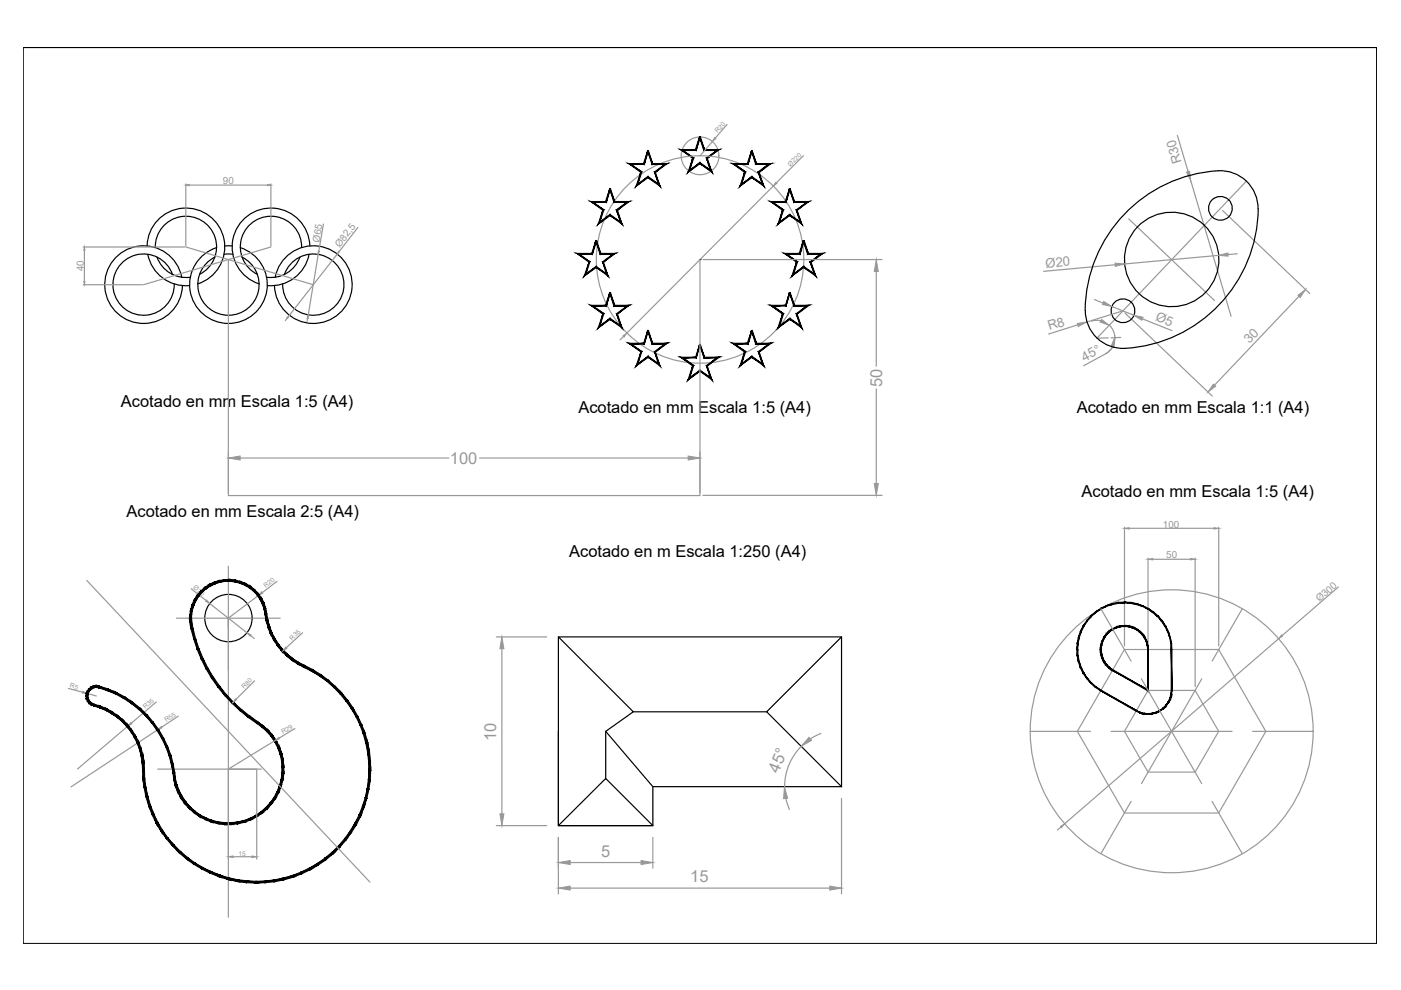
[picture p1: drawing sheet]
<svg xmlns="http://www.w3.org/2000/svg" width="297mm" height="210mm" viewBox="0 0 297 210" stroke-linecap="round" stroke-linejoin="round" font-family="sans-serif">
<!-- layer: 0 -->
<path d="M4.9 10.1v189.9h287" fill="none" stroke="#000" stroke-width=".21"/>
<!-- layer: Cotas -->
<g fill="none" stroke="#989898" stroke-width=".25">
<path d="M39.4 39v13.2M40.1 39.2h16.6M57.4 39v13.2M151 30l-2.6 3.1M154.2 26.4l-2.5 2.9M163.9 39.5l-31 31.2M170.3 33l-5.7 5.7M249.6 28.7l2.3 7.7M252.5 38.3l8.5 28.8M264.3 38.4l-31.7 33.3 2.4-.1M17.6 52.4h21.6M17.9 53.1v6.6"/>
<path d="M39.4 52.4l27 8M48.4 55v50.1h100v-50.1M57.4 52.4l-27 8M67.5 54l-2.2 12.8M68.6 47.5l-1 5.8M71.5 53.9l-10.2 13M75.9 48.2l-4 5.1M149 55h38M185.8 57.6v20M236.5 56.1l-15.2 1.4M239.3 46.4l18.2 17.3M258.3 54.1l-19.9 1.9"/>
<path d="M259.2 44.6l18.5 17.6M262.3 53.8l-2 .2M17.6 60.4h12.6M60.9 67.4l-.4 .6M65.2 67.5l-.1 .7M132.2 71.4l-.7 .7M228.5 68.9l-6.2 1.9M232 63.5l1.9 .8M233.4 68l-1.2-.1-.7 .2M234.3 75.1l-4.6 2.5M235.2 68.9a3.8 3.8 0 0 1-.8 6.1M235.7 65l4.7 1.8"/>
<path d="M235.9 73.5l-.7 1-.7 .4M237.6 71.5l-2 .1M238.1 65.9l-7.7 2.4M238.5 66.3l18.5 17.7M242.2 67.6l6.3 2.5M275.4 62.8l-17.9 18.9M48.4 95.8v8.6M50.9 97.1h44.3M101.7 97.1h44.2M148.4 95.8v8.6M185.8 82.5v20M149 105h38"/>
<path d="M238.4 111.8v25.1M239.4 112h18M243.4 118.3v27.3M244.4 118.6h8M253.4 118.3v27.3M258.4 111.8v25.1M18.4 123.1l60 63.9M40.5 124.8l3.2 2.5M44.5 128l7.9 6.2M53.1 134.7l.8 .7M54.8 126.2l-6.4 4.9v63.4M58.7 123.3l-3.1 2.3"/>
<path d="M64.2 134.2l-3.5 3.1M105.2 135h10.7M106.4 137.5v35.1M271.1 135.4l-45.4 39.3M283.7 124.5l-11.8 10.2M14.5 146l3 .8M18.5 147l1.9 .6M27.1 154l-10.7 9.1M33.1 148.8l-5.3 4.5M33.4 154.7l-18.3 12.1M37.8 151.8l-3.5 2.4M54 144.4l-4 3.9"/>
<path d="M58.3 157l-9.9 6.1h6M62.5 154.5l-3.3 2M169.9 158.2a12.1 12.1 0 0 0-3.5 8.6M174.1 155.5l-2.3 1.2M54.4 163.3v18.9M105.2 175h10.7M118.4 177.5v12M138.4 177.5v6.6M166.6 169.3l.8 2.3M178.4 169.3v20.2M224.9 175.3l-.7 .7M49.4 181.7h4"/>
<path d="M120.9 182.9h15M120.9 188.3h55"/>
<circle cx="148.4" cy="33" r="4"/>
<circle cx="148.4" cy="55" r="22"/>
</g>
<!-- layer: 0 -->
<g fill="none" stroke="#000" stroke-width=".25">
<path d="M5 10.1h286.9v189.9M137.4 32l.9 2.8h2.9M144.6 31.8h2.9l.9-2.8 .9 2.8h2.9l-2.4 1.7 .9 2.8-2.3-1.7-2.3 1.7 .9-2.8zM159.4 32l.9 2.8h2.9M258.3 36.2a29.9 29.9 0 0 0-28.2 30.4 8 8 0 0 0 8.5 7.3 30 30 0 0 0 28.2-29.7M258.3 36.2a8 8 0 0 1 8.4 8.1M31.2 52.1a8.2 8.2 0 0 1 13.2-6.3 8.2 8.2 0 0 1-2.5 14.4M31.3 53.9a8.2 8.2 0 0 0 8.9 6.6M32.9 52.5a6.5 6.5 0 0 1 9.9-5.7 6.5 6.5 0 0 1-.5 11.4M33.3 54.5a6.5 6.5 0 0 0 7 4.3M36.6 58.2a6.5 6.5 0 0 0-10.6-2.6 6.5 6.5 0 0 0 1.9 10.7 6.5 6.5 0 0 0 9-6.1M38.5 58.8a8.2 8.2 0 0 0-13-5 8.2 8.2 0 0 0 1.2 13.9 8.2 8.2 0 0 0 12-7.1"/>
<path d="M45.6 54.5a6.5 6.5 0 0 0-2.2 9.9 6.5 6.5 0 0 0 10.1 0 6.5 6.5 0 0 0-2.2-9.9M45.9 52.5a8.2 8.2 0 0 0-4.1 12.7 8.2 8.2 0 0 0 13.3 0 8.2 8.2 0 0 0-4.2-12.7M47.5 53.9h1.8M47.7 52.1h1.5M58.3 58.8a8.2 8.2 0 0 1 13.1-5 8.2 8.2 0 0 1-1.2 13.9 8.2 8.2 0 0 1-12-7.1M60.3 58.2a6.5 6.5 0 0 1 10.6-2.6 6.5 6.5 0 0 1-2 10.7 6.5 6.5 0 0 1-9-6.1M63.6 54.5a6.5 6.5 0 0 1-7 4.3M64 52.5a6.5 6.5 0 0 0-9.9-5.7 6.5 6.5 0 0 0 .5 11.4M65.5 53.9a8.2 8.2 0 0 1-8.8 6.6M65.7 52.1a8.2 8.2 0 0 0-13.2-6.3 8.2 8.2 0 0 0 2.5 14.4M126.4 51.1l.9 2.7h2.9M129.4 40l.8 2.8h3"/>
<path d="M148.4 55h.1M167.5 40l.8 2.8h3M170.4 51.1l.9 2.7h2.9M129.4 62.1l.8 2.7h3M137.4 70.1l.9 2.8h2.9M148.4 73.1l.9 2.7h2.9M159.4 70.1l.9 2.8h2.9M167.5 62.1l.8 2.7h3M118.4 135l15.9 15.9-5.9 4.2M178.4 135l-15.9 15.9 15.9 15.9M118.4 155.1v19.9h20v-8.2M128.4 155.1v10"/>
<path d="M128.4 155.1l10 11.7M134.3 150.9h28.2M36.9 164v.2M138.4 166.8h40M178.4 166.8v-31.8h-60v40h20l-10-9.9-10 9.9"/>
<circle cx="248.4" cy="55" r="10"/>
<circle cx="258.7" cy="44.2" r="2.52"/>
<circle cx="238.1" cy="65.9" r="2.52"/>
<circle cx="48.4" cy="131" r="5"/>
</g>
<g fill="#000" stroke="#000" stroke-width=".21">
<path d="M137.3 32l-.7 2.9 .9-2.9zM137.3 32l-.7 2.9-.2-.2zM133.9 34.9h2.7l-.2-.2zM133.3 34.7h3.1l-2.5 .2zM133.3 34.7l2.8 1.7-2.2-1.5zM133.3 34.7l2.8 1.7-.3 .1zM135.8 36.5l-.6 2.5 .9-2.6zM135.8 36.5l-.6 2.5-.3 .5zM135.2 39l-.3 .5 2.5-2.1zM134.9 39.5l2.5-2.1v.3zM137.4 37.4v.3l2.2 1.3zM137.4 37.7l2.2 1.3 .3 .5zM138.8 36.4l.8 2.6 .3 .5zM138.8 36.4l.2 .1 .9 3zM138.8 36.4l.2 .1 1.9-1.6zM139 36.5l1.9-1.6 .6-.2zM138.2 34.9h2.7l.6-.2zM138.4 34.7h3.1l-3.3 .2zM137.3 32l.9 2.9 .2-.2zM137.3 32h.2l.9 2.7z"/>
<path d="M148.3 29l-.7 2.9 .9-2.8zM148.3 29l-.7 2.9-.2-.2zM144.9 31.9h2.7l-.2-.2zM144.3 31.7h3.1l-2.5 .2zM144.3 31.7l2.8 1.8-2.2-1.6zM144.3 31.7l2.8 1.8-.3 .1zM146.8 33.6l-.6 2.4 .9-2.5zM146.8 33.6l-.6 2.4-.3 .5zM146.2 36l-.3 .5 2.5-2zM145.9 36.5l2.5-2v.2zM148.4 34.5v.2l2.2 1.3zM148.4 34.7l2.2 1.3 .3 .5zM149.8 33.5l.8 2.5 .3 .5zM149.8 33.5l.2 .1 .9 2.9zM149.8 33.5l.2 .1 1.9-1.7zM150 33.6l1.9-1.7 .6-.2zM149.2 31.9h2.7l.6-.2zM149.4 31.7h3.1l-3.3 .2zM148.3 29.1l.9 2.8 .2-.2zM148.3 29.1l.2-.1 .9 2.7z"/>
<path d="M159.3 32l-.7 2.8 .9-2.8zM159.3 32l-.7 2.8-.2-.1zM155.9 34.8h2.7l-.2-.1zM155.3 34.7h3.1l-2.5 .1zM155.3 34.7l2.8 1.7-2.2-1.6zM155.3 34.7l2.8 1.7-.3 .1zM157.8 36.5l-.5 2.5 .8-2.6zM157.8 36.5l-.5 2.5-.4 .5zM157.3 39l-.4 .5 2.5-2.1zM156.9 39.5l2.5-2.1v.3zM159.4 37.4v.3l2.2 1.3zM159.4 37.7l2.2 1.3 .4 .5zM160.7 36.4l.9 2.6 .4 .5zM160.7 36.4l.3 .1 1 3zM160.7 36.4l.3 .1 1.9-1.7zM161 36.5l1.9-1.7 .6-.1zM160.2 34.8h2.7l.6-.1zM160.2 34.8l.2-.1h3.1zM159.3 32l.9 2.8 .2-.1zM159.3 32h.2l.9 2.7z"/>
<path d="M126.3 51l-.7 2.9 .9-2.8zM126.3 51l-.7 2.9-.1-.2zM122.9 53.9h2.7l-.1-.2zM122.3 53.7h3.2l-2.6 .2zM122.3 53.7l2.8 1.8-2.2-1.6zM122.3 53.7l2.8 1.8-.2 .1zM124.9 55.6l-.7 2.4 .9-2.5zM124.9 55.6l-.7 2.4-.3 .5zM124.2 58l-.3 .5 2.5-2zM123.9 58.5l2.5-2v.2zM126.4 56.5v.2l2.2 1.3zM126.4 56.7l2.2 1.3 .3 .5zM127.7 55.5l.9 2.5 .3 .5zM127.7 55.5l.3 .1 .9 2.9zM127.7 55.5l.3 .1 1.9-1.7zM128 55.6l1.9-1.7 .6-.2zM127.2 53.9h2.7l.6-.2zM127.4 53.7h3.1l-3.3 .2zM126.3 51.1l.9 2.8 .2-.2zM126.3 51.1l.2-.1 .9 2.7z"/>
<path d="M129.3 40l-.7 2.9 .8-2.8zM129.3 40l-.7 2.9-.2-.2zM125.8 42.9h2.8l-.2-.2zM125.3 42.7h3.1l-2.6 .2zM125.3 42.7l2.7 1.8-2.2-1.6zM125.3 42.7l2.7 1.8-.2 .1zM127.8 44.6l-.6 2.4 .8-2.5zM127.8 44.6l-.6 2.4-.4 .5zM127.2 47l-.4 .5 2.6-2zM126.8 47.5l2.6-2v.2zM129.4 45.5v.2l2.1 1.3zM129.4 45.7l2.1 1.3 .4 .5zM130.7 44.5l.8 2.5 .4 .5zM130.7 44.5l.2 .1 1 2.9zM130.7 44.5l.2 .1 1.9-1.7zM130.9 44.6l1.9-1.7 .7-.2zM130.2 42.9h2.6l.7-.2zM130.3 42.7h3.2l-3.3 .2zM129.3 40.1l.9 2.8 .1-.2zM129.3 40.1l.1-.1 .9 2.7z"/>
<path d="M167.4 40l-.7 2.9 .8-2.8zM167.4 40l-.7 2.9-.2-.2zM163.9 42.9h2.8l-.2-.2zM163.4 42.7h3.1l-2.6 .2zM163.4 42.7l2.7 1.8-2.2-1.6zM163.4 42.7l2.7 1.8-.2 .1zM165.9 44.6l-.6 2.4 .8-2.5zM165.9 44.6l-.6 2.4-.4 .5zM165.3 47l-.4 .5 2.6-2zM164.9 47.5l2.6-2v.2zM167.5 45.5v.2l2.1 1.3zM167.5 45.7l2.1 1.3 .4 .5zM168.8 44.5l.8 2.5 .4 .5zM168.8 44.5l.2 .1 1 2.9zM168.8 44.5l.2 .1 2-1.7zM169 44.6l2-1.7 .6-.2zM168.3 42.9h2.7l.6-.2zM168.4 42.7h3.2l-3.3 .2zM167.4 40.1l.9 2.8 .1-.2zM167.4 40.1l.1-.1 .9 2.7z"/>
<path d="M170.3 51l-.7 2.9 .9-2.8zM170.3 51l-.7 2.9-.2-.2zM166.9 53.9h2.7l-.2-.2zM166.3 53.7h3.1l-2.5 .2zM166.3 53.7l2.8 1.8-2.2-1.6zM166.3 53.7l2.8 1.8-.2 .1zM168.9 55.6l-.6 2.4 .8-2.5zM168.9 55.6l-.6 2.4-.4 .5zM168.3 58l-.4 .5 2.5-2zM167.9 58.5l2.5-2v.2zM170.4 56.5v.2l2.2 1.3zM170.4 56.7l2.2 1.3 .4 .5zM171.7 55.5l.9 2.5 .4 .5zM171.7 55.5l.3 .1 1 2.9zM171.7 55.5l.3 .1 1.9-1.7zM172 55.6l1.9-1.7 .6-.2zM171.2 53.9h2.7l.6-.2zM171.4 53.7h3.1l-3.3 .2zM170.3 51.1l.9 2.8 .2-.2zM170.3 51.1l.2-.1 .9 2.7z"/>
<path d="M129.3 62l-.7 2.9 .8-2.8zM129.3 62l-.7 2.9-.2-.2zM125.8 64.9h2.8l-.2-.2zM125.3 64.7h3.1l-2.6 .2zM125.3 64.7l2.7 1.8-2.2-1.6zM125.3 64.7l2.7 1.8-.2 .1zM127.8 66.6l-.6 2.4 .8-2.5zM127.8 66.6l-.6 2.4-.4 .6zM127.2 69l-.4 .6 2.6-2.1zM126.8 69.6l2.6-2.1v.2zM129.4 67.5v.2l2.1 1.3zM129.4 67.7l2.1 1.3 .4 .6zM130.7 66.5l.8 2.5 .4 .6zM130.7 66.5l.2 .1 1 3zM130.7 66.5l.2 .1 2-1.7zM130.9 66.6l2-1.7 .6-.2zM130.2 64.9h2.7l.6-.2zM130.3 64.7h3.2l-3.3 .2zM129.3 62.1l.9 2.8 .1-.2zM129.3 62.1l.1-.1 .9 2.7z"/>
<path d="M137.3 70.1l-.7 2.9 .9-2.9zM137.3 70.1l-.7 2.9-.1-.2zM133.9 73h2.7l-.1-.2zM133.3 72.8h3.2l-2.6 .2zM133.3 72.8l2.8 1.7-2.2-1.5zM133.3 72.8l2.8 1.7-.2 .1zM135.9 74.6l-.7 2.5 .9-2.6zM135.9 74.6l-.7 2.5-.3 .5zM135.2 77.1l-.3 .5 2.5-2.1zM134.9 77.6l2.5-2.1v.3zM137.4 75.5v.3l2.2 1.3zM137.4 75.8l2.2 1.3 .3 .5zM138.8 74.5l.8 2.6 .3 .5zM138.8 74.5l.2 .1 .9 3zM138.8 74.5l.2 .1 1.9-1.6zM139 74.6l1.9-1.6 .6-.2zM138.2 73h2.7l.6-.2zM138.4 72.8h3.1l-3.3 .2zM137.3 70.1l.9 2.9 .2-.2zM137.3 70.1h.2l.9 2.7z"/>
<path d="M148.3 73l-.7 2.9 .9-2.8zM148.3 73l-.7 2.9-.1-.2zM144.9 75.9h2.7l-.1-.2zM144.3 75.7h3.2l-2.6 .2zM144.3 75.7l2.8 1.8-2.2-1.6zM144.3 75.7l2.8 1.8-.3 .1zM146.8 77.6l-.6 2.4 .9-2.5zM146.8 77.6l-.6 2.4-.3 .6zM146.2 80l-.3 .6 2.5-2.1zM145.9 80.6l2.5-2.1v.2zM148.4 78.5v.2l2.2 1.3zM148.4 78.7l2.2 1.3 .3 .6zM149.8 77.5l.8 2.5 .3 .6zM149.8 77.5l.2 .1 .9 3zM149.8 77.5l.2 .1 1.9-1.7zM150 77.6l1.9-1.7 .6-.2zM149.3 75.9h2.6l.6-.2zM149.4 75.7h3.1l-3.2 .2zM148.3 73.1l1 2.8 .1-.2zM148.3 73.1l.2-.1 .9 2.7z"/>
<path d="M159.3 70.1l-.7 2.9 .9-2.9zM159.3 70.1l-.7 2.9-.2-.2zM155.9 73h2.7l-.2-.2zM155.3 72.8h3.1l-2.5 .2zM155.3 72.8l2.8 1.7-2.2-1.5zM155.3 72.8l2.8 1.7-.3 .1zM157.8 74.6l-.5 2.5 .8-2.6zM157.8 74.6l-.5 2.5-.4 .5zM157.3 77.1l-.4 .5 2.5-2.1zM156.9 77.6l2.5-2.1v.3zM159.4 75.5v.3l2.2 1.3zM159.4 75.8l2.2 1.3 .4 .5zM160.8 74.5l.8 2.6 .4 .5zM160.8 74.5l.2 .1 1 3zM160.8 74.5l.2 .1 1.9-1.6zM161 74.6l1.9-1.6 .6-.2zM160.2 73h2.7l.6-.2zM160.4 72.8h3.1l-3.3 .2zM159.3 70.1l.9 2.9 .2-.2zM159.3 70.1h.2l.9 2.7z"/>
<path d="M167.4 62l-.7 2.9 .8-2.8zM167.4 62l-.7 2.9-.2-.2zM164 64.9h2.7l-.2-.2zM163.4 64.7h3.1l-2.5 .2zM163.4 64.7l2.7 1.8-2.1-1.6zM163.4 64.7l2.7 1.8-.2 .1zM165.9 66.6l-.6 2.4 .8-2.5zM165.9 66.6l-.6 2.4-.4 .6zM165.3 69l-.4 .6 2.6-2.1zM164.9 69.6l2.6-2.1v.2zM167.5 67.5v.2l2.1 1.3zM167.5 67.7l2.1 1.3 .4 .6zM168.8 66.5l.8 2.5 .4 .6zM168.8 66.5l.2 .1 1 3zM168.8 66.5l.2 .1 2-1.7zM169 66.6l2-1.7 .6-.2zM168.3 64.9h2.7l.6-.2zM168.4 64.7h3.2l-3.3 .2zM167.4 62.1l.9 2.8 .1-.2zM167.4 62.1l.1-.1 .9 2.7z"/>
<path d="M40.1 131.1l.4-.1v2.4zM40.5 131v2.4l.4-.2zM40.5 133.4l.4-.2 .2 2.4zM40.9 133.2l.2 2.4 .4-.2zM41.1 135.6l.4-.2 .3 2.3zM41.5 135.4l.3 2.3 .4-.1zM41.8 137.7l.4-.1 .5 2.2zM42.2 137.6l.5 2.2 .4-.1zM42.7 139.8l.4-.1 .6 2.2zM43.1 139.7l.6 2.2 .4-.2zM43.7 141.9l.4-.2 .8 2.1zM44.1 141.7l.8 2.1 .3-.2zM44.9 143.8l.3-.2 1 2.1zM45.2 143.6l1 2.1 .4-.2zM46.2 145.7l.4-.2 1.1 2zM46.6 145.5l1.1 2 .2-.3zM47.7 147.5l.2-.3 1.3 1.9zM47.9 147.2l1.3 1.9 .3-.2zM49.2 149.1l.3-.2 1.4 1.8zM49.5 148.9l1.4 1.8 .3-.3zM51.2 150.4l1.5 1.7-1.8-1.4zM51.2 150.4l1.5 1.7 .2-.3zM52.9 151.8l1.7 1.7-1.9-1.4zM52.9 151.8l1.7 1.7 .2-.4z"/>
<path d="M40.6 131.5l.2 1.1-.4 .1zM40.2 131.5l.2 1.2 .2-1.2zM40.6 130.4v1.1h-.4zM40.2 130.4v1.1l.4-1.1zM40.8 129.3l-.2 1.1h-.4zM40.4 129.2l-.2 1.2 .6-1.1zM41.1 128.3l-.3 1-.4-.1zM40.8 128.1l-.4 1.1 .7-.9zM40.8 128.1l.8-.8-.5 1zM41.2 127.1l-.4 1 .8-.8zM41.2 127.1l1-.7-.6 .9zM41.9 126.1l-.7 1 1-.7zM41.9 126.1l1-.5-.7 .8zM42.6 125.3l-.7 .8 1-.5zM42.6 125.3l1.1-.5-.8 .8zM42.6 125.3l1.1-.5-.2-.3zM43.5 124.5l1.1-.3-.9 .6zM43.5 124.5l1.1-.3-.2-.3zM44.4 123.9l1.2-.1-1 .4zM44.4 123.9l1.2-.1-.1-.4zM45.5 123.4h1.2l-1.1 .4zM45.5 123.4h1.2l-.1-.3zM46.6 123.1l1.1 .2-1 .1zM46.6 123.1l1.1 .2v-.4zM47.7 122.9l1.1 .4h-1.1zM47.7 122.9l1.1 .4v-.4zM48.8 122.9l1.1 .5-1.1-.1zM48.8 122.9l1.1 .5 .1-.4zM50 123l1 .7-1.1-.3zM50 123l1 .7 .1-.4zM51.1 123.3l.9 .8-1-.4zM51.1 123.3l.9 .8 .1-.4zM52.1 123.7l.8 1-.9-.6zM52.1 123.7l.8 1 .3-.4zM53.2 124.3l.5 1-.8-.6zM53.2 124.3l.5 1 .3-.2zM53.7 125.3l.3-.2 .5 1.1zM54 125.1l.5 1.1 .3-.3zM54.5 126.2l.3-.3 .3 1.2zM54.8 125.9l.3 1.2 .4-.2zM55.1 127.1l.4-.2 .1 1.2zM55.5 126.9l.1 1.2 .4-.2zM55.6 128.1l.4-.2v1.2zM56 127.9v1.2l.3-.1zM56 129.1l.3-.1-.1 1.1zM56.3 129l-.1 1.1h.3zM56.2 130.1h.3l-.1 1.5zM56.5 130.1l-.1 1.5 .4-.1zM56.4 131.6l.4-.1v1.5zM56.8 131.5v1.5l.4-.2zM56.8 133l.4-.2 .1 1.5zM57.2 132.8l.1 1.5 .4-.1zM57.3 134.3l.4-.1 .3 1.4zM57.7 134.2l.3 1.4 .3-.2zM58 135.6l.3-.2 .5 1.5zM58.3 135.4l.5 1.5 .3-.3zM58.8 136.9l.3-.3 .6 1.4zM59.1 136.6l.6 1.4 .3-.3zM60 137.7l.7 1.3-1-1zM60 137.7l.7 1.3 .3-.3zM61 138.7l.8 1.3-1.1-1zM61 138.7l.8 1.3 .3-.4zM62.1 139.6l1 1.2-1.3-.8zM62.1 139.6l1 1.2 .2-.4zM63.3 140.4l1 1-1.2-.6zM63.3 140.4l1 1 .2-.3z"/>
<path d="M243.4 136.9l.1 .8h-.2zM243.2 136.9l.1 .8 .1-.8zM243.2 136l.2 .9h-.2zM243 136.1l.2 .8v-.9zM242.8 135.2l.4 .8-.2 .1zM242.6 135.3l.4 .8-.2-.9zM242.3 134.5l.5 .7-.2 .1zM242.1 134.6l.5 .7-.3-.8zM241.7 133.8l.6 .7-.2 .1zM241.7 133.8l-.2 .2 .6 .6zM240.9 133.3l.8 .5-.2 .2zM240.9 133.3v.2l.6 .5zM240.1 132.9l.8 .4v.2zM240.1 132.9v.2l.8 .4zM239.3 132.7l.8 .2v.2zM239.3 132.7v.2l.8 .2zM238.4 132.6l.9 .1v.2zM238.4 132.6v.2l.9 .1zM237.5 132.7l.9-.1v.2zM237.5 132.7l.1 .2 .8-.1zM236.7 132.9l.8-.2 .1 .2zM236.7 132.9v.2l.9-.2zM235.9 133.3l.8-.4v.2zM235.9 133.3l.1 .2 .7-.4zM235.1 133.8l.8-.5 .1 .2zM235.1 133.8l.1 .2 .8-.5zM235.1 133.8l.1 .2-.7 .5zM234.5 134.5l.1 .1 .6-.6zM234.5 134.5l.1 .1-.6 .6zM234 135.2l.2 .1 .4-.7zM234 135.2l.2 .1-.6 .7zM234.2 135.3l-.6 .7 .2 .1zM233.6 136l.2 .1-.4 .8zM233.8 136.1l-.4 .8h.2zM233.4 136.9h.2l-.3 .8zM233.6 136.9l-.3 .8h.2zM233.3 137.7h.2l-.1 .9zM233.5 137.7l-.1 .9h.2zM233.4 138.6h.2v.9zM233.6 138.6v.9l.2-.1zM233.6 139.5l.2-.1 .2 .9zM233.8 139.4l.2 .9 .2-.1zM234 140.3l.2-.1 .3 .8zM234.2 140.2l.3 .8 .1-.1zM234.5 141l.1-.1 .5 .7zM234.6 140.9l.5 .7 .1-.1zM235.2 141.5l.7 .7-.8-.6zM235.2 141.5l.7 .7 .1-.2z"/>
<path d="M248.4 136.4l.1 1.3h-.2zM248.2 136.4l.1 1.3 .1-1.3zM248.1 135.1l.3 1.3h-.2zM248 135.2l.2 1.2-.1-1.3zM247.7 133.9l.4 1.2-.1 .1zM247.6 133.9l.4 1.3-.3-1.3zM247.1 132.7l.6 1.2h-.1zM247 132.8l.6 1.1-.5-1.2zM246.4 131.6l.7 1.1-.1 .1zM246.2 131.7l.8 1.1-.6-1.2zM245.6 130.6l.8 1-.2 .1zM245.4 130.7l.8 1-.6-1.1zM244.5 129.7l1.1 .9-.2 .1zM244.5 129.7l-.1 .2 1 .8zM243.4 129l1.1 .7-.1 .2zM243.4 129v.2l1 .7zM242.3 128.4l1.1 .6v.2zM242.3 128.4l-.1 .2 1.2 .6zM241 128l1.3 .4-.1 .2zM241 128l-.1 .2 1.3 .4zM239.7 127.7l1.3 .3-.1 .2zM239.7 127.7v.2l1.2 .3zM238.4 127.6l1.3 .1v.2zM238.4 127.6v.2l1.3 .1zM237.1 127.7l1.3-.1v.2zM237.1 127.7v.2l1.3-.1zM235.8 128l1.3-.3v.2zM235.8 128v.2l1.3-.3zM234.6 128.4l1.2-.4v.2zM234.6 128.4v.2l1.2-.4zM233.4 129l1.2-.6v.2zM233.4 129l.1 .2 1.1-.6zM232.3 129.7l1.1-.7 .1 .2zM232.3 129.7l.1 .2 1.1-.7zM231.3 130.6l1-.9 .1 .2zM231.3 130.6l.1 .1 1-.8zM231.3 130.6l.1 .1-1 .9zM230.4 131.6l.1 .1 .9-1zM230.4 131.6l.1 .1-.9 1zM230.5 131.7l-.9 1 .2 .1zM229.6 132.7l.2 .1-.7 1.1zM229.8 132.8l-.7 1.1h.2zM229.1 133.9h.2l-.7 1.2zM229.3 133.9l-.7 1.2 .2 .1zM228.6 135.1l.2 .1-.4 1.2zM228.8 135.2l-.4 1.2h.2zM228.4 136.4h.2l-.3 1.3zM228.6 136.4l-.3 1.3h.2zM228.3 137.7h.2l-.1 1.4zM228.5 137.7l-.1 1.4 .2-.1zM228.4 139.1l.2-.1v1.3zM228.6 139v1.3h.2zM228.6 140.3h.2l.3 1.3zM228.8 140.3l.3 1.3 .2-.1zM229.1 141.6l.2-.1 .3 1.3zM229.3 141.5l.3 1.3 .2-.1zM229.6 142.8l.2-.1 .6 1.2zM229.8 142.7l.6 1.2 .1-.1zM230.4 143.9l.1-.1 .8 1.1zM230.5 143.8l.8 1.1 .1-.2zM231.3 144.9l.1-.2 .9 1.1zM231.4 144.7l.9 1.1 .1-.2zM232.4 145.6l1 .9-1.1-.7zM232.4 145.6l1 .9 .1-.2z"/>
<path d="M64.5 141.1l1.6 1.2-1.8-.9zM64.5 141.1l1.6 1.2 .2-.4zM66.3 141.9l1.5 1.4-1.7-1zM66.3 141.9l1.5 1.4 .2-.3zM68 143l1.3 1.5-1.5-1.2zM68 143l1.3 1.5 .3-.3zM69.6 144.2l1.2 1.6-1.5-1.3zM69.6 144.2l1.2 1.6 .3-.3zM71.1 145.5l1.1 1.7-1.4-1.4zM71.1 145.5l1.1 1.7 .3-.3zM72.2 147.2l.3-.3 .9 1.8zM72.5 146.9l.9 1.8 .3-.2zM73.4 148.7l.3-.2 .8 1.8zM73.7 148.5l.8 1.8 .4-.2zM74.5 150.3l.4-.2 .6 1.9zM74.9 150.1l.6 1.9 .3-.2zM75.5 152l.3-.2 .6 2zM75.8 151.8l.6 2 .3-.2zM76.4 153.8l.3-.2 .3 2zM76.7 153.6l.3 2 .4-.1zM77 155.6l.4-.1 .1 2zM77.4 155.5l.1 2 .5-.1zM77.5 157.5l.5-.1-.1 2zM78 157.4l-.1 2h.4zM77.9 159.4h.4l-.2 2zM78.3 159.4l-.2 2h.5zM78.1 161.4h.5l-.4 2zM78.6 161.4l-.4 2h.4zM78.2 163.4h.4l-.5 1.9zM78.6 163.4l-.5 1.9 .4 .1zM78.1 165.3l.4 .1-.7 1.9zM78.5 165.4l-.7 1.9h.4zM77.8 167.3h.4l-.8 1.9zM78.2 167.3l-.8 1.9h.4zM77.4 169.2h.4l-1 1.8zM77.8 169.2l-1 1.8 .4 .2zM76.8 171l.4 .2-1.1 1.6zM77.2 171.2l-1.1 1.6 .4 .2zM76.1 172.8l.4 .2-1.3 1.6zM76.5 173l-1.3 1.6 .4 .2zM75.2 174.6l.4 .2-1.4 1.5zM75.6 174.8l-1.4 1.5 .3 .2zM74.2 176.3l.3 .2-1.4 1.3zM73.1 177.8l.2 .3 1.2-1.6zM73.1 177.8l.2 .3-1.5 1.2zM71.8 179.3l.3 .3 1.2-1.5zM71.8 179.3l.3 .3-1.7 1.1zM70.4 180.7l.2 .3 1.5-1.4zM68.9 181.9l1.5-1.2 .2 .3zM68.9 181.9l.2 .4 1.5-1.3zM67.3 183.1l1.6-1.2 .2 .4zM67.3 183.1l.2 .3 1.6-1.1zM65.6 184.1l1.7-1 .2 .3zM65.6 184.1l.2 .3 1.7-1zM63.8 184.9l1.8-.8 .2 .3zM63.8 184.9l.2 .4 1.8-.9zM62 185.6l1.8-.7 .2 .4zM62 185.6l.1 .4 1.9-.7zM60.1 186.1l1.9-.5 .1 .4zM60.1 186.1l.1 .5 1.9-.6zM58.2 186.6l1.9-.5 .1 .5zM58.2 186.6v.3l2-.3zM56.2 186.8l2-.2v.3zM56.2 186.8v.4l2-.3zM54.3 186.9l1.9-.1v.4zM54.3 186.9v.3h1.9zM52.3 186.7l2 .2v.3zM52.3 186.7v.5h2zM50.4 186.5l1.9 .2v.5zM50.4 186.5l-.1 .4 2 .3zM48.5 186.1l1.9 .4-.1 .4zM48.5 186.1l-.2 .4 2 .4zM46.6 185.5l1.9 .6-.2 .4zM46.6 185.5l-.2 .4 1.9 .6zM44.8 184.8l1.8 .7-.2 .4zM44.8 184.8l-.2 .4 1.8 .7zM43 183.9l1.8 .9-.2 .4zM43 183.9l-.2 .4 1.8 .9zM41.3 182.9l1.7 1-.2 .4zM41.3 182.9l-.2 .4 1.7 1zM39.7 181.8l1.6 1.1-.2 .4zM39.7 181.8l-.2 .3 1.6 1.2zM38.3 180.5l1.4 1.3-.2 .3zM38.3 180.5l-.3 .3 1.5 1.3zM36.9 179.1l1.4 1.4-.3 .3zM36.6 179.4l1.4 1.4-1.1-1.7zM35.6 177.6l1.3 1.5-.3 .3zM35.3 177.8l1.3 1.6-1-1.8zM34.4 176l1.2 1.6-.3 .2zM34.1 176.2l1.2 1.6-.9-1.8zM33.5 174.3l.9 1.7-.3 .2zM33.1 174.5l1 1.7-.6-1.9zM32.6 172.6l.9 1.7-.4 .2zM32.2 172.7l.9 1.8-.5-1.9zM31.9 170.7l.7 1.9-.4 .1zM31.5 170.9l.7 1.8-.3-2zM31.4 168.9l.5 1.8-.4 .2zM30.9 169l.6 1.9-.1-2zM30.9 167l.5 1.9-.5 .1zM30.6 167l.3 2v-2zM30.7 165l.2 2h-.3zM30.3 165.1l.3 1.9 .1-2zM30.6 163.1l.1 1.9-.4 .1zM30.2 163.1l.1 2 .3-2zM30.6 161.6v1.5h-.4zM30.1 161.7l.1 1.4 .4-1.5zM30.3 160.2l.3 1.4-.5 .1zM29.9 160.3l.2 1.4 .2-1.5zM30 158.8l.3 1.4-.4 .1zM29.6 158.9l.3 1.4 .1-1.5zM29.4 157.4l.6 1.4-.4 .1zM29.1 157.6l.5 1.3-.2-1.5zM28.8 156.2l.6 1.2-.3 .2zM28.5 156.3l.6 1.3-.3-1.4zM28.1 154.9l.7 1.3-.3 .1zM27.8 155.2l.7 1.1-.4-1.4zM27.2 153.8l.9 1.1-.3 .3zM26.9 154.1l.9 1.1-.6-1.4zM26.2 152.7l1 1.1-.3 .3zM26.2 152.7l-.3 .3 1 1.1zM25.1 151.8l1.1 .9-.3 .3zM25.1 151.8l-.2 .3 1 .9zM23.9 151l1.2 .8-.2 .3zM23.9 151l-.2 .3 1.2 .8zM22.7 150.3l1.2 .7-.2 .3zM22.7 150.3l-.2 .4 1.2 .6zM21.3 149.7l1.4 .6-.2 .4zM21.3 149.7l-.1 .4 1.3 .6zM20 149.3l1.3 .4-.1 .4zM20 149.3l-.1 .4 1.3 .4z"/>
<path d="M233.5 146.3l-.1 .2 7.5 4.1zM233.4 146.5l7.5 4.1v.2z"/>
<path d="M236 142l-.1 .2 7.4 4zM235.9 142.2l7.4 4 .2 .4z"/>
<path d="M240.9 150.6l.8 .6-.8-.4zM240.9 150.6l.8 .6v-.2zM241.7 151l.8 .4-.8-.2zM241.7 151l.8 .4 .1-.2zM242.6 151.2l.8 .3-.9-.1zM242.6 151.2l.8 .3v-.2zM243.4 151.3l.9 .1-.9 .1zM243.4 151.3l.9 .1-.1-.2zM244.2 151.2h.9l-.8 .2zM244.2 151.2h.9v-.2zM245.1 151l.8-.2-.8 .4zM245.1 151l.8-.2v-.2zM245.9 150.6l.8-.3-.8 .5zM245.9 150.6l.8-.3-.2-.1zM246.5 150.2l.8-.6-.6 .7zM246.5 150.2l.8-.6-.1-.1zM247.2 149.5l.6-.6-.5 .7zM247.6 148.8l-.4 .7 .6-.6zM248.2 148.1l-.4 .8-.2-.1zM248 148.1l-.4 .7 .6-.7zM248.4 147.3l-.2 .8h-.2zM248.2 147.2l-.2 .9 .4-.8zM248.5 146.4l-.1 .9-.2-.1zM248.3 146.4l-.1 .8 .3-.8z"/>
<path d="M243.3 137.7v8.5l.2 .4zM243.3 137.7h.2v8.9z"/>
<path d="M248.3 137.7v8.7h.2zM248.3 137.7h.2v8.7z"/>
<path d="M36.6 163.7h.4l-.2 1.4zM37 163.7l-.2 1.4h.4zM36.8 165.1h.4l-.1 1.4zM37.2 165.1l-.1 1.4 .4-.1zM37.1 166.5l.4-.1 .1 1.4zM37.5 166.4l.1 1.4 .4-.2zM37.6 167.8l.4-.2 .3 1.5zM38 167.6l.3 1.5 .3-.2zM38.3 169.1l.3-.2 .5 1.4zM38.6 168.9l.5 1.4 .3-.3zM39.1 170.3l.3-.3 .6 1.3zM39.4 170l.6 1.3 .3-.3zM40.3 171l.7 1.3-1-1zM40.3 171l.7 1.3 .3-.3zM41.3 172l.9 1.1-1.2-.8zM41.3 172l.9 1.1 .2-.3zM42.4 172.8l1.1 .9-1.3-.6zM42.4 172.8l1.1 .9 .1-.3zM43.6 173.4l1.2 .9-1.3-.6zM43.6 173.4l1.2 .9 .1-.4zM44.9 173.9l1.3 .7-1.4-.3zM44.9 173.9l1.3 .7v-.4zM46.2 174.2l1.4 .6-1.4-.2zM46.2 174.2l1.4 .6v-.4zM47.6 174.4l1.4 .4h-1.4zM47.6 174.4l1.4 .4v-.4zM49 174.4l1.4 .3-1.4 .1zM49 174.4l1.4 .3-.1-.4zM50.3 174.3l1.5 .1-1.4 .3zM50.3 174.3l1.5 .1-.2-.4zM51.6 174l1.5-.1-1.3 .5zM51.6 174l1.5-.1-.2-.4zM52.9 173.5l1.4-.3-1.2 .7zM52.9 173.5l1.4-.3-.1-.3zM54.2 172.9l1.3-.4-1.2 .7zM54.2 172.9l1.3-.4-.2-.4zM55.3 172.1l1.3-.6-1.1 1zM55.3 172.1l1.3-.6-.3-.3zM56.3 171.2l1.3-.7-1 1zM57.3 170.2l-1 1 1.3-.7zM57.3 170.2l1.1-.9-.8 1.2zM58.1 169.1l-.8 1.1 1.1-.9zM58.1 169.1l1-1-.7 1.2zM58.7 167.9l-.6 1.2 1-1zM59.6 166.8l-.5 1.3-.4-.2zM59.2 166.7l-.5 1.2 .9-1.1zM60 165.4l-.4 1.4-.4-.1zM59.6 165.3l-.4 1.4 .8-1.3zM60.2 164l-.2 1.4-.4-.1zM59.8 164l-.2 1.3 .6-1.3zM60.2 162.6v1.4h-.4zM59.8 162.6v1.4l.4-1.4zM60.1 161.2l.1 1.4h-.4zM59.7 161.2l.1 1.4 .3-1.4zM59.8 159.8l.3 1.4h-.4zM59.4 159.9l.3 1.3 .1-1.4zM59.3 158.5l.5 1.3-.4 .1zM58.9 158.6l.5 1.3-.1-1.4zM58.7 157.2l.6 1.3-.4 .1zM58.3 157.4l.6 1.2-.2-1.4zM57.9 156l.8 1.2-.4 .2zM57.6 156.3l.7 1.1-.4-1.4zM57 154.9l.9 1.1-.3 .3zM57 154.9l-.3 .3 .9 1.1zM55.9 154l1.1 .9-.3 .3zM55.9 154l-.2 .3 1 .9zM54.8 153.1l1.1 .9-.2 .3zM54.8 153.1l-.2 .4 1.1 .8z"/>
<path d="M36.7 162l.4 2h-.4zM36.4 162.1l.3 1.9v-2zM36.2 160.1l.5 1.9-.3 .1zM35.8 160.2l.6 1.9-.2-2zM35.5 158.2l.7 1.9-.4 .1zM35.2 158.4l.6 1.8-.3-2zM34.7 156.4l.8 1.8-.3 .2zM34.3 156.6l.9 1.8-.5-2zM33.6 154.7l1.1 1.7-.4 .2zM33.3 154.9l1 1.7-.7-1.9zM32.5 153.1l1.1 1.6-.3 .2zM32.2 153.3l1.1 1.6-.8-1.8zM31.2 151.6l1.3 1.5-.3 .2zM30.9 151.8l1.3 1.5-1-1.7zM29.7 150.2l1.5 1.4-.3 .2zM29.7 150.2l-.3 .3 1.5 1.3zM28.2 148.9l1.5 1.3-.3 .3zM28.2 148.9l-.3 .3 1.5 1.3zM26.5 147.8l1.7 1.1-.3 .3zM26.5 147.8l-.2 .3 1.6 1.1zM24.8 146.9l1.7 .9-.2 .3zM24.8 146.9l-.2 .3 1.7 .9zM22.9 146.1l1.9 .8-.2 .3zM22.9 146.1l-.1 .3 1.8 .8zM21 145.5l1.9 .6-.1 .3zM21 145.5l-.1 .3 1.9 .6zM20.4 145.4l.6 .1-.1 .3zM20.4 145.4v.4h.5zM19.8 145.4h.6v.4zM19.8 145.4l.2 .4h.4zM19.3 145.6l.5-.2 .2 .4zM19.3 145.6l.2 .4 .5-.2zM18.9 146l.4-.4 .2 .4zM18.9 146l.3 .3 .3-.3zM18.9 146l.3 .3-.7 .2zM18.5 146.5l.4 .1 .3-.3zM18.5 146.5l.4 .1-.6 .4zM18.3 147l.4 .1 .2-.5zM18.3 147l.4 .1-.5 .5zM18.7 147.1l-.5 .5h.4zM18.2 147.6h.4l-.3 .5zM18.6 147.6l-.3 .5 .4-.1zM18.3 148.1l.4-.1-.2 .7zM18.7 148l-.2 .7 .4-.2zM18.5 148.7l.4-.2v.6zM18.9 148.5v.6l.3-.3zM18.9 149.1l.3-.3 .1 .7zM19.2 148.8l.1 .7 .2-.4zM19.5 149.1l.4 .6-.6-.2zM19.5 149.1l.4 .6 .1-.4z"/>
</g>
<!-- layer: Cotas -->
<g fill="#989898" stroke="#989898" stroke-width=".21">
<path d="M151.5 29.2l.3 .2-.8 .6z"/>
<path d="M132.1 71.2l.8-.5-.6 .8z"/>
<path d="M164.5 38.7l.2 .2-.8 .6z"/>
<path d="M39.4 39.2l.7-.1v.3z"/>
<path d="M56.7 39.1l.7 .1-.7 .2z"/>
<path d="M17.9 52.4l.1 .7h-.2z"/>
<path d="M17.8 59.7h.2l-.1 .7z"/>
<path d="M65.3 66.8v.7h-.2z"/>
<path d="M67.5 53.3h.2l-.2 .7z"/>
<path d="M60.8 67.4l.5-.5-.3 .6z"/>
<path d="M71.8 53.3l.2 .1-.5 .5z"/>
<path d="M251.6 36.5l.6-.2 .3 2z"/>
<path d="M257.2 81.4l.6 .5-1.7 1.2z"/>
<path d="M275.2 62.6l1.6-1.2-1.1 1.7z"/>
<path d="M258.3 54.1l2-.5 .1 .7z"/>
<path d="M236.4 55.8l2 .2-1.9 .5z"/>
<path d="M234 63.9l1.7 1.1-1.9-.4z"/>
<path d="M240.4 66.8l1.9 .5-.2 .6z"/>
<path d="M228.4 68.6l2-.3-1.8 .9z"/>
<path d="M236.3 71.6l-.1 2-.6-.2z"/>
<path d="M233.6 67.7l1.5 1.3-1.9-.7z"/>
<path d="M243.4 118.6l1-.2v.3z"/>
<path d="M252.4 118.4l1 .2-1 .1z"/>
<path d="M238.4 112l1-.1v.3z"/>
<path d="M257.4 111.9l1 .1-1 .2z"/>
<path d="M224.9 175.2l.8-.5-.6 .8z"/>
<path d="M271.7 134.6l.2 .3-.8 .5z"/>
<path d="M55.5 125.5l.2 .3-.9 .4z"/>
<path d="M52.4 134.2l.8 .4-.2 .3z"/>
<path d="M43.8 127.2l.7 .8-.9-.5z"/>
<path d="M17.6 146.6l.9 .4-1-.1z"/>
<path d="M27.8 153.2l.2 .3-.9 .5z"/>
<path d="M33.4 154.7l.8-.6 .2 .2z"/>
<path d="M48.4 181.7l1-.2v.3z"/>
<path d="M53.4 181.5l1 .2-1 .1z"/>
<path d="M58.3 157l.8-.6 .2 .2z"/>
<path d="M49.9 148.2l.3 .2-.9 .6z"/>
<path d="M60.6 137.2l.2 .3-.8 .5z"/>
<path d="M106.4 135l.4 2.5h-.8z"/>
<path d="M106 172.6h.8l-.4 2.4z"/>
<path d="M118.4 182.9l2.5-.4v.8z"/>
<path d="M135.9 182.5l2.5 .4-2.5 .4z"/>
<path d="M118.4 188.3l2.5-.4v.8z"/>
<path d="M175.9 187.9l2.5 .4-2.5 .4z"/>
<path d="M171.5 156.3l.6 .7-2.2 1.2z"/>
<path d="M166.3 166.8l.7 2.4-.9 .1z"/>
<path d="M185.8 55l.4 2.6h-.8z"/>
<path d="M185.4 102.5h.8l-.4 2.5z"/>
<path d="M48.4 97.1l2.5-.4v.8z"/>
<path d="M145.9 96.7l2.5 .4-2.5 .4z"/>
</g>
<!-- layer: auxiliares -->
<g fill="none" stroke="#989898" stroke-width=".25">
<path d="M238.4 137.7h20l10 17.4-10 17.3h-20l-10-17.3zM243.4 146.4h10l5 8.7-5 8.6h-10l-5-8.6z"/>
<circle cx="248.4" cy="155" r="30"/>
</g>
<!-- layer: Lineas discontinuas -->
<path d="M233.4 129.1l6.4 11.1M263.4 129.1l-6.4 11.1M218.4 155.1h12.8M235.6 155.1h25.6M242 143.9l12.8 22.3M254.8 143.9l-12.8 22.3M265.6 155.1h12.8M239.8 169.9l-6.4 11.1M257 169.9l6.4 11.1" fill="none" stroke="#989898" stroke-width=".25"/>
<!-- layer: ejes -->
<path d="M37.4 131.1h22M48.4 120.1v21.9M33.4 163.1h22" fill="none" stroke="#989898" stroke-width=".25"/>
<g font-size="3.5" fill="#989898">
<text x="187" y="82" transform="rotate(-90 187 82)">50</text>
<text x="95.4" y="98.3">100</text>
<text x="105.2" y="157.1" transform="rotate(-90 105.2 157.1)">10</text>
<text x="165.1" y="164" transform="rotate(-68 165.1 164)">45°</text>
<text x="127.5" y="181.6">5</text>
<text x="146.3" y="187.1">15</text>
</g>
<g font-size="3.5">
<text x="25.6" y="86.4">Acotado en mm Escala 1:5 (A4)</text>
<text x="122.6" y="87.6">Acotado en mm Escala 1:5 (A4)</text>
<text x="228.3" y="87.6">Acotado en mm Escala 1:1 (A4)</text>
<text x="229.3" y="105.3">Acotado en mm Escala 1:5 (A4)</text>
<text x="26.8" y="109.6">Acotado en mm Escala 2:5 (A4)</text>
<text x="120.7" y="118.2">Acotado en m Escala 1:250 (A4)</text>
</g>
<g font-size="2.8" fill="#989898">
<text x="250.6" y="34.3" transform="rotate(-107 250.6 34.3)">R30</text>
<text x="221.7" y="56.8" transform="rotate(-5 221.7 56.8)">Ø20</text>
<text x="222.5" y="70.1" transform="rotate(-17 222.5 70.1)">R8</text>
<text x="244.8" y="67.9" transform="rotate(22 244.8 67.9)">Ø5</text>
<text x="229.9" y="76.7" transform="rotate(-28 229.9 76.7)">45°</text>
<text x="264.9" y="72.9" transform="rotate(-46 264.9 72.9)">30</text>
</g>
<g font-size="2.1" fill="#989898">
<text x="47.3" y="39.1">90</text>
<text x="67.7" y="51.4" transform="rotate(-80 67.7 51.4)">Ø65</text>
<text x="72" y="52.5" transform="rotate(-52 72 52.5)">Ø82,5</text>
<text x="17.8" y="57.5" transform="rotate(-90 17.8 57.5)">40</text>
<text x="246.6" y="111.9">100</text>
<text x="247.3" y="118.4">50</text>
<text x="279.7" y="127.7" transform="rotate(-41 279.7 127.7)">Ø300</text>
</g>
<g font-size="1.4" fill="#989898">
<text x="152.2" y="28.3" transform="rotate(-49 152.2 28.3)">R20</text>
<text x="167.6" y="35.4" transform="rotate(-45 167.6 35.4)">Ø220</text>
<text x="40.9" y="124.8" transform="rotate(39 40.9 124.8)">Ø25</text>
<text x="56.3" y="124.7" transform="rotate(-38 56.3 124.7)">R20</text>
<text x="62" y="135.8" transform="rotate(-42 62 135.8)">R35</text>
<text x="14.7" y="145.8" transform="rotate(15 14.7 145.8)">R5</text>
<text x="51.8" y="146.1" transform="rotate(-45 51.8 146.1)">R80</text>
<text x="30.8" y="150.4" transform="rotate(-41 30.8 150.4)">R35</text>
<text x="35.3" y="153.2" transform="rotate(-34 35.3 153.2)">R55</text>
<text x="60" y="155.7" transform="rotate(-31 60 155.7)">R29</text>
<text x="50.6" y="181.4">15</text>
</g>
</svg>
